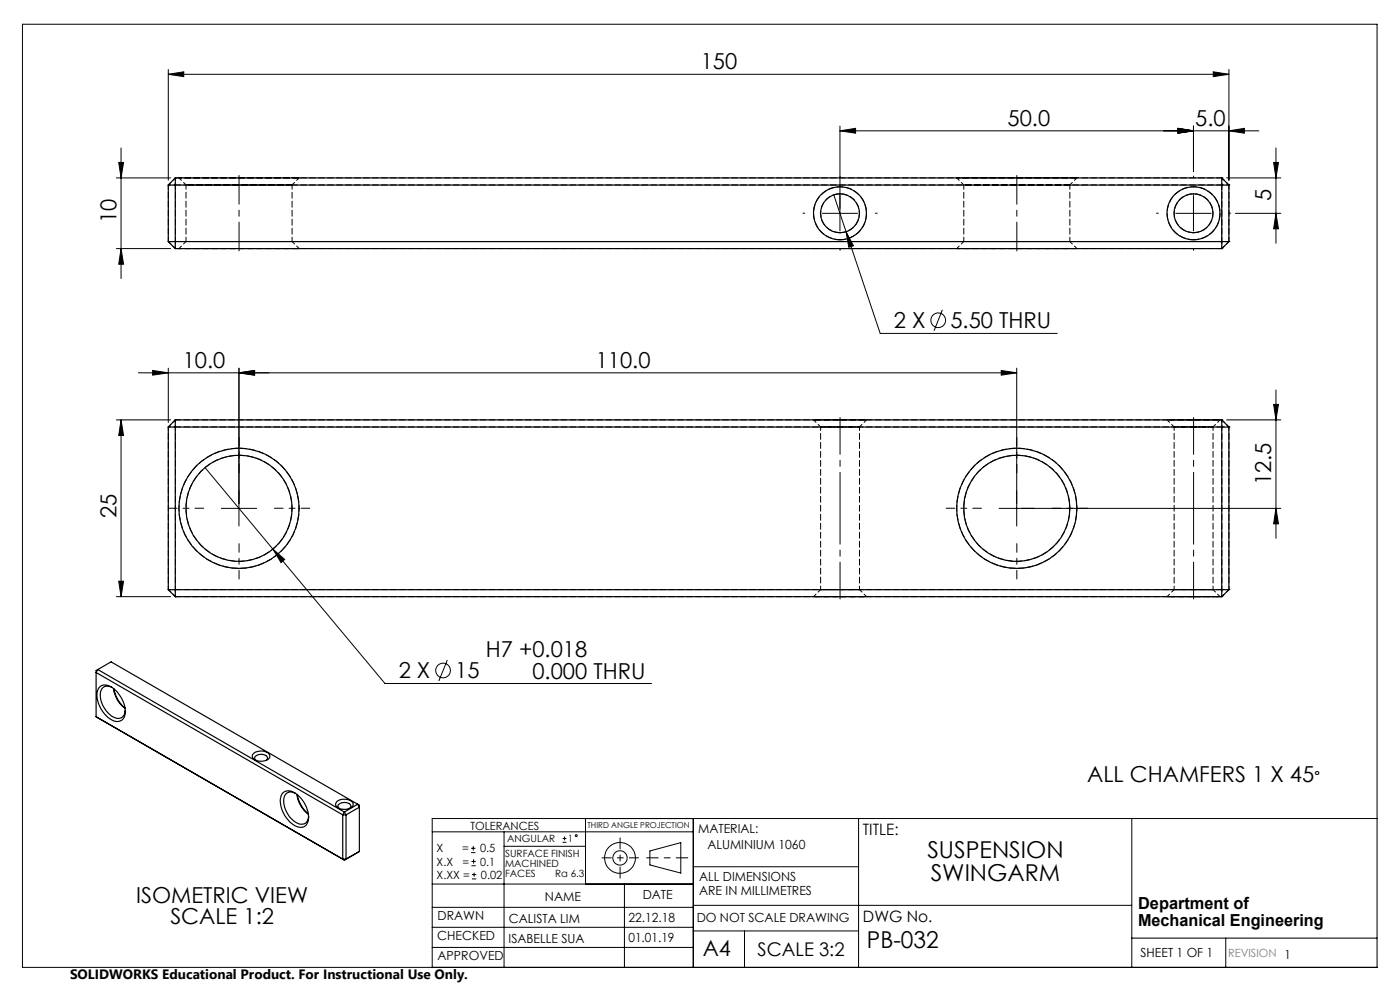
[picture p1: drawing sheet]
<svg xmlns="http://www.w3.org/2000/svg" width="297mm" height="210mm" viewBox="0 0 297 210" stroke-linecap="round" stroke-linejoin="round" font-family="sans-serif">
<g fill="none" stroke="#000" stroke-width=".21">
<path d="M4.8 5.1h287.3v200.1h-287.3zM35.7 15.8l3.3-.6v1.1zM35.7 14.7v23.5M35.7 15.8h225M257.4 15.2l3.3 .6-3.3 .5zM260.7 14.7v23.5M24.7 37.7h11.5M25.2 34.5h1l-.5 3.2zM25.7 31.4v27.7M178.2 27.8l3.3-.6v1zM178.2 26.7v22.3M178.2 27.8h88.9"/>
<path d="M249.9 27.2l3.3 .6-3.3 .4zM253.2 26.7v9.7M260.2 37.7h11.5M260.7 27.8l3.3-.6v1zM270.2 34.5h1l-.5 3.2zM270.7 31.4v20.2M24.7 52.7h11.5M25.7 52.7l.5 3.3h-1zM174.4 45.3h7.5M176.9 41.3l9.8 29.4h37.6M179.5 49.2l1.5 2.9-.9 .3zM249.4 45.3h7.5"/>
<path d="M253.2 41.5v7.5M262.1 45.3h9.6M270.7 45.3l.5 3.2h-1zM29.4 79.1h186.3M32.4 78.6l3.3 .5-3.3 .5zM35.7 78.1v11.5M50.7 79.1l3.3-.5v1zM50.7 78.1v33.5M199.9 65.7l-1.7 4.5M212.4 78.6l3.3 .5-3.3 .5zM215.7 78.1v33.5M24.7 89.1h11.5"/>
<path d="M25.7 89.1v37.5M25.7 89.1l.5 3.3h-1zM43.5 99.2l38.2 45.8h56.5M260.2 89.1h11.5M270.2 85.8h1l-.5 3.3zM270.7 82.7v31.5M47 107.8h7.4M57.9 116.5l2.5 2.2-.8 .6zM211.9 107.8h59.8M270.7 107.8l.5 3.3h-1zM24.7 126.6h11.5M25.2 123.3h1l-.5 3.3z"/>
<path d="M94.9 140l-1.8 4.5M91.7 176.5h55.4M99.9 179.9h1M100.4 179.5v.9M106.9 176.5v28.7M106.9 179.5h17.3M119.3 178.7h.9M119.3 177.9h.9M119.8 177.4v.9M124.2 173.6v13.9M147.1 173.6v31.6M182.1 173.6v31.6"/>
<path d="M240.1 173.6v31.6M292.1 173.6h-200.4v31.6M91.7 196.7h55.4M91.7 192.5h55.4M91.7 187.5h55.4M99.9 180.9h1M100 183.6h.9M100 182.7h.9M100.1 186.4h.9M100.1 185.5h.9M100.5 182.3v.9M100.6 185.1v.9"/>
<path d="M132.5 187.5v17.7M137.9 180.5l6.5-1.8v6.5l-6.5-1.7zM147.1 183.9h35M147.1 197.5h35M147.1 192h93M157.9 197.5v7.7M240.1 199h52M260 199v6.2M91.7 201h55.4"/>
<circle cx="199" cy="67.9" r="1.55"/>
<circle cx="94" cy="142.2" r="1.55"/>
<circle cx="122.2" cy="177.3" r=".2"/>
<circle cx="131.5" cy="182" r="1.52"/>
<circle cx="131.5" cy="182" r="3.3"/>
</g>
<path d="M145.9 182h-8.7" fill="none" stroke="#000" stroke-width=".21" stroke-dasharray="15.2 1.3 1.3 1.3" stroke-dashoffset="12.8"/>
<path d="M131.5 177.7v8.6" fill="none" stroke="#000" stroke-width=".21" stroke-dasharray="15.2 1.3 1.3 1.3" stroke-dashoffset="12.9"/>
<path d="M127.7 182h7.8" fill="none" stroke="#000" stroke-width=".21" stroke-dasharray="15.2 1.3 1.3 1.3" stroke-dashoffset="13.3"/>
<path d="M43.2 107.8h-7.5M50.7 100.3v-7.5M50.7 115.3v7.5M58.2 107.8h7.5M208.2 107.8h-7.5M215.7 100.3v-7.5M215.7 115.3v7.5M223.2 107.8h7.5" fill="none" stroke="#000" stroke-width=".21" stroke-dasharray="15.2 1.3 1.3 1.3" stroke-dashoffset="13.4"/>
<path d="M178.2 37.7v-.3M253.2 37.7v-.3M170.7 45.2h-.4M178.2 52.7v.4M185.7 45.2h.4M245.7 45.2h-.4M253.2 52.7v.4M260.7 45.2h.4" fill="none" stroke="#000" stroke-width=".21" stroke-dasharray="15.2 1.3 1.3 1.3"/>
<path d="M253.2 88.6v38.5M178.2 127.1v-38.5" fill="none" stroke="#000" stroke-width=".21" stroke-dasharray="15.2 1.3 1.3 1.3" stroke-dashoffset="7.4"/>
<path d="M50.7 53.2v-16M215.7 53.2v-16" fill="none" stroke="#000" stroke-width=".21" stroke-dasharray="15.2 1.3 1.3 1.3" stroke-dashoffset="9.1"/>
<g fill="#000">
<path d="M50.7 79.1l3.3-.5v1zM32.4 78.6l3.3 .5-3.3 .5z"/>
<path d="M50.7 79.1l3.3-.5v1zM212.4 78.6l3.3 .5-3.3 .5zM57.9 116.5l1.7 2.8 .8-.6zM35.7 15.8l3.3-.6v1.1zM257.4 15.2l3.3 .6-3.3 .5zM249.9 27.2l3.3 .6-3.3 .4zM260.7 27.8l3.3-.6v1zM178.2 27.8l3.3-.6v1zM249.9 27.2l3.3 .6-3.3 .4zM179.5 49.2l.6 3.2 .9-.3z"/>
<path d="M25.7 89.1l.5 3.3h-1zM25.2 123.3h1l-.5 3.3zM25.2 34.5h1l-.5 3.2zM25.7 52.7l.5 3.3h-1z"/>
<path d="M270.7 107.8l.5 3.3h-1zM270.2 85.8h1l-.5 3.3zM270.7 45.3l.5 3.2h-1zM270.2 34.5h1l-.5 3.2z"/>
</g>
<g fill="none" stroke="#000" stroke-width=".25">
<path d="M35.7 39.3v12M35.7 39.3h225M37.2 37.7v15M37.2 37.7l-1.5 1.6M37.2 37.7h222M259.2 37.7v15M259.2 37.7l1.5 1.6M260.7 39.3v12M35.7 51.3h225M35.7 51.3l1.5 1.4M37.2 52.7h222M260.7 51.3l-1.5 1.4"/>
<path d="M35.7 90.6h225M35.7 90.6v34.5M37.2 89.1v37.5M37.2 89.1h222M37.2 89.1l-1.5 1.5M259.2 89.1v37.5M259.2 89.1l1.5 1.5M260.7 90.6v34.5M35.7 125.1h225M35.7 125.1l1.5 1.5M37.2 126.6h222M260.7 125.1l-1.5 1.5"/>
<path d="M20.4 152l52.3 30.2M20.4 152l52.7 30.4M20.7 142l-.3 .7 52.3 30.2M20.7 142l52.4 30.3M20.7 142l-.3 .2v9.8M20.7 142l2.9-1.6 52.3 30.2M21 145.9a2.03 2.03 0 0 1 2.9 0 6.2 6.2 0 0 1 2.5 6.1 1.91 1.91 0 0 1-3.2 .4 6.1 6.1 0 0 1-2.5-6zM23.7 145.8a1.6 1.6 0 0 0-1.8 0 1.6 1.6 0 0 0-.6 1.8 5.4 5.4 0 0 0 3.6 4.8 1.58 1.58 0 0 0 1.7-1.7M24.1 146.1a5.9 5.9 0 0 0 2.4 4.1M24.2 146.1a6.8 6.8 0 0 0 2.3 4.1M53.7 159.9a2.46 2.46 0 0 1 3.5 .2 1.07 1.07 0 0 1-1.2 1.3 2.07 2.07 0 0 1-2.5-1zM54.3 161.3a.7 .7 0 0 1-.2-.8 .7 .7 0 0 1 .8-.4 1.44 1.44 0 0 1 1.9 .7l-.3 .5"/>
<path d="M60.1 168.1a2.4 2.4 0 0 1 3 .5 6.1 6.1 0 0 1 2.2 5.8 1.74 1.74 0 0 1-2.8 .7 6.2 6.2 0 0 1-2.9-6.3zM62.7 168.3a1.62 1.62 0 0 0-1.9 0 1.62 1.62 0 0 0-.6 1.8 5.2 5.2 0 0 0 3.6 4.7 1.53 1.53 0 0 0 1.7-1.7M63 168.5a6.2 6.2 0 0 0 2.4 4.2M63 168.5a7.2 7.2 0 0 0 2.4 4.1M71.4 170.1a2.55 2.55 0 0 1 3.5 .2 1.07 1.07 0 0 1-1.2 1.3 1.97 1.97 0 0 1-2.5-1zM71.9 171.5a.7 .7 0 0 1-.1-.8 .7 .7 0 0 1 .7-.4 1.44 1.44 0 0 1 1.9 .7l-.2 .5M72.7 172.9h.7M72.7 172.9v9.3M73.1 172.3l-.4 .6M73.1 172.3l.3 .6M73.4 172.9v9.3M75.9 170.6l-2.8 1.7"/>
<path d="M75.9 170.6l.3 .6-2.8 1.7M75.9 170.6l.3 .2v9.8M72.7 182.2h.7M72.7 182.2l.4 .2M73.4 182.2l-.3 .2M76.2 180.6l-3.1 1.8M76.2 180.6l-.3 .2"/>
<circle cx="178.2" cy="45.2" r="4.1"/>
<circle cx="178.2" cy="45.2" r="5.6"/>
<circle cx="253.2" cy="45.2" r="4.1"/>
<circle cx="253.2" cy="45.2" r="5.6"/>
<circle cx="50.7" cy="107.8" r="12.7"/>
<circle cx="50.7" cy="107.8" r="11.3"/>
<circle cx="215.7" cy="107.8" r="11.3"/>
<circle cx="215.7" cy="107.8" r="12.7"/>
</g>
<g fill="none" stroke="#000" stroke-width=".21" stroke-dasharray="1.3 .6">
<path d="M35.7 39.2h.1M37.2 37.7h.1M259.2 37.7h.1M260.7 39.2h.1M35.7 51.2h.1M37.2 52.7h.1M259.2 52.7h.1M260.7 51.2h.1M35.7 90.6h.1M37.2 89.1h.1M178.2 90.6h-4.1h8.2h-4.1M253.2 90.6h-4.1h8.2h-4.1"/>
<path d="M259.2 89.1h.1M260.7 90.6h.1M35.7 125.1h.1M37.2 126.6h.1M178.2 125.1h-4.1h8.2h-4.1M253.2 125.1h-4.1h8.2h-4.1M259.2 126.6h.1M260.7 125.1h.1"/>
</g>
<path d="M63.5 37.7h-25.5h25.5M228.5 37.7h-25.5h25.5M63.5 52.7h-25.5h25.5M228.5 52.7h-25.5h25.5M178.2 89.1h5.6h-11.2h5.6M253.2 89.1h5.6h-11.2h5.6M178.2 126.6h5.6h-11.2h5.6M253.2 126.6h5.6h-11.2h5.6" fill="none" stroke="#000" stroke-width=".21" stroke-dasharray="1.3 .6" stroke-dashoffset="-.1"/>
<path d="M62 107.8a11.3 11.3 0 0 1-16.5 10 11.3 11.3 0 0 1-1.2-19.3 11.3 11.3 0 0 1 17.6 8l.1 1.3M63.5 107.8a12.8 12.8 0 0 0-18.7-11.3 12.8 12.8 0 0 0-1.3 21.8 12.8 12.8 0 0 0 19.9-9.1l.1-1.4M227 107.8a11.3 11.3 0 0 1-16.5 10 11.3 11.3 0 0 1-1.2-19.3 11.3 11.3 0 0 1 17.6 8l.1 1.3M228.5 107.8a12.8 12.8 0 0 0-18.7-11.3 12.8 12.8 0 0 0-1.3 21.8 12.8 12.8 0 0 0 19.9-9.1l.1-1.4" fill="none" stroke="#000" stroke-width=".21" stroke-dasharray="1.3 .6" stroke-dashoffset=".6"/>
<g fill="none" stroke="#000" stroke-width=".21" stroke-dasharray="1.3 .6" stroke-dashoffset=".5">
<path d="M35.7 39.2l1.5-1.5M38 37.7l1.5 1.5M62 39.2l1.5-1.5M203 37.7l1.5 1.5M227 39.2l1.5-1.5M259.2 37.7l1.5 1.5M37.2 52.7l-1.5-1.5M39.5 51.2l-1.5 1.5M63.5 52.7l-1.5-1.5M204.5 51.2l-1.5 1.5M228.5 52.7l-1.5-1.5M260.7 51.2l-1.5 1.5"/>
<path d="M35.7 90.6l1.5-1.5M35.7 90.6v34.5M172.6 89.1l1.5 1.5M174.1 90.6v34.5M182.3 90.6l1.5-1.5M247.6 89.1l1.5 1.5M249.1 90.6v34.5M257.3 90.6l1.5-1.5M259.2 89.1l1.5 1.5M259.2 90.6v34.5M35.7 125.1l1.5 1.5M37.2 125.1v-34.5"/>
<path d="M174.1 125.1l-1.5 1.5M182.3 125.1v-34.5M183.8 126.6l-1.5-1.5M249.1 125.1l-1.5 1.5M257.3 125.1v-34.5M258.8 126.6l-1.5-1.5M260.7 125.1v-34.5M260.7 125.1l-1.5 1.5"/>
</g>
<g fill="none" stroke="#000" stroke-width=".21" stroke-dasharray="1.3 .6" stroke-dashoffset=".8">
<path d="M35.7 39.2h1.5M37.2 37.7v1.5M259.2 37.7v1.5M260.7 39.2h-1.5M37.2 51.2h-1.5M37.2 51.2v1.5M259.2 51.2h1.5M259.2 51.2v1.5M35.7 90.6h1.5M37.2 89.1v1.5M259.2 89.1v1.5M259.2 90.6h1.5"/>
<path d="M35.7 125.1h1.5M37.2 125.1v1.5M259.2 125.1v1.5M259.2 125.1h1.5"/>
</g>
<g fill="none" stroke="#000" stroke-width=".21" stroke-dasharray="1.3 .6" stroke-dashoffset=".1">
<path d="M37.2 39.2h222M62 39.2h-22.5h22.5M227 39.2h-22.5h22.5M259.2 37.7h-222M37.2 52.7h222M62 51.2h-22.5h22.5M178.2 49.4a4.1 4.1 0 0 1-3.7-6 4.1 4.1 0 0 1 7-.7 4.1 4.1 0 0 1-2.5 6.6l-.8 .1M178.2 50.9a5.6 5.6 0 0 0 5-8.2 5.6 5.6 0 0 0-9.5-.8 5.6 5.6 0 0 0 3.6 8.9l.9 .1M227 51.2h-22.5h22.5M253.2 49.4a4.1 4.1 0 0 1-3.7-6 4.1 4.1 0 0 1 7-.7 4.1 4.1 0 0 1-2.5 6.6l-.8 .1M253.2 50.9a5.6 5.6 0 0 0 5-8.2 5.6 5.6 0 0 0-9.5-.8 5.6 5.6 0 0 0 3.6 8.9l.9 .1M259.2 51.2h-222"/>
<path d="M37.2 90.6h222M259.2 89.1h-222M37.2 126.6h222M259.2 125.1h-222"/>
</g>
<path d="M35.7 39.2v12M39.5 39.2v12M204.5 39.2v12M259.2 39.2v12M37.2 51.2v-12M62 51.2v-12M227 51.2v-12M260.7 51.2v-12" fill="none" stroke="#000" stroke-width=".21" stroke-dasharray="1.3 .6" stroke-dashoffset=".3"/>
<g font-size="4.9">
<text x="196.7" y="181.9">SUSPENSION</text>
<text x="197.4" y="186.9">SWINGARM</text>
<text x="183.9" y="201">PB-032</text>
</g>
<g font-size="4.7">
<text x="148.7" y="14.7">150</text>
<text x="213.8" y="26.7">50.0</text>
<text x="253.6" y="26.7">5.0</text>
<text x="24.7" y="47.3" transform="rotate(-90 24.7 47.3)">10</text>
<text x="269.7" y="42.7" transform="rotate(-90 269.7 42.7)">5</text>
<text x="189.6" y="69.6">2 X</text>
<text x="201.6" y="69.6">5.50 THRU</text>
<text x="38.8" y="78">10.0</text>
<text x="126.4" y="78">110.0</text>
<text x="269.7" y="103" transform="rotate(-90 269.7 103)">12.5</text>
<text x="24.7" y="109.8" transform="rotate(-90 24.7 109.8)">25</text>
<text x="84.6" y="143.9">2 X</text>
<text x="96.6" y="143.9">15</text>
<text x="103" y="139.4">H7 +0.018</text>
<text x="112.9" y="144">0.000 THRU</text>
<text x="230.6" y="166">ALL CHAMFERS 1 X 45</text>
<text x="28.9" y="191.5">ISOMETRIC VIEW</text>
<text x="36.1" y="196">SCALE 1:2</text>
<text x="149.1" y="202.9">A4</text>
</g>
<text font-size="4" x="160.7" y="202.8">SCALE 3:2</text>
<text font-size="3.9" x="278.8" y="166">°</text>
<g font-size="3.5">
<text x="241.4" y="192.8">Department of</text>
<text x="241.4" y="196.3">Mechanical Engineering</text>
</g>
<g font-size="3.3">
<text x="183" y="177.2">TITLE:</text>
<text x="183.1" y="195.7">DWG No.</text>
</g>
<text font-size="2.9" x="14.9" y="207.6">SOLIDWORKS Educational Product. For Instructional Use Only.</text>
<g font-size="2.7">
<text x="148.1" y="176.7">MATERIAL:</text>
<text x="150.1" y="180.1">ALUMINIUM 1060</text>
<text x="115.6" y="191">NAME</text>
<text x="136.3" y="190.8">DATE</text>
<text x="148.3" y="186.8">ALL DIMENSIONS</text>
<text x="148.3" y="189.8">ARE IN MILLIMETRES</text>
<text x="92.8" y="195.2">DRAWN</text>
<text x="107.9" y="195.7">CALISTA LIM</text>
<text x="133.3" y="195.6">22.12.18</text>
<text x="147.8" y="195.7">DO NOT SCALE DRAWING</text>
<text x="92.8" y="199.3">CHECKED</text>
<text x="92.8" y="203.6">APPROVED</text>
<text x="107.9" y="199.9">ISABELLE SUA</text>
<text x="133.3" y="199.8">01.01.19</text>
<text x="242" y="203">SHEET 1 OF 1</text>
</g>
<g font-size="2.4">
<text x="99.8" y="176">TOLERANCES</text>
<text x="92.6" y="180.8">X</text>
<text x="92.6" y="183.6">X.X</text>
<text x="98" y="180.8">=</text>
<text x="98.1" y="183.6">=</text>
<text x="101.8" y="180.8">0.5</text>
<text x="101.9" y="183.6">0.1</text>
<text x="92.6" y="186.4">X.XX =</text>
<text x="102" y="186.4">0.02</text>
</g>
<text font-size="2.4" fill="#808080" x="260.6" y="203">REVISION 1</text>
<g font-size="2.1">
<text x="107.6" y="178.6">ANGULAR</text>
<text x="120.5" y="178.6">1</text>
<text x="107.2" y="181.8">SURFACE FINISH</text>
<text x="107.2" y="183.9">MACHINED</text>
<text x="107.2" y="186">FACES</text>
<text x="117.8" y="186">Ra 6.3</text>
</g>
<text font-size="1.7" x="124.6" y="175.7">THIRD ANGLE PROJECTION</text>
</svg>
